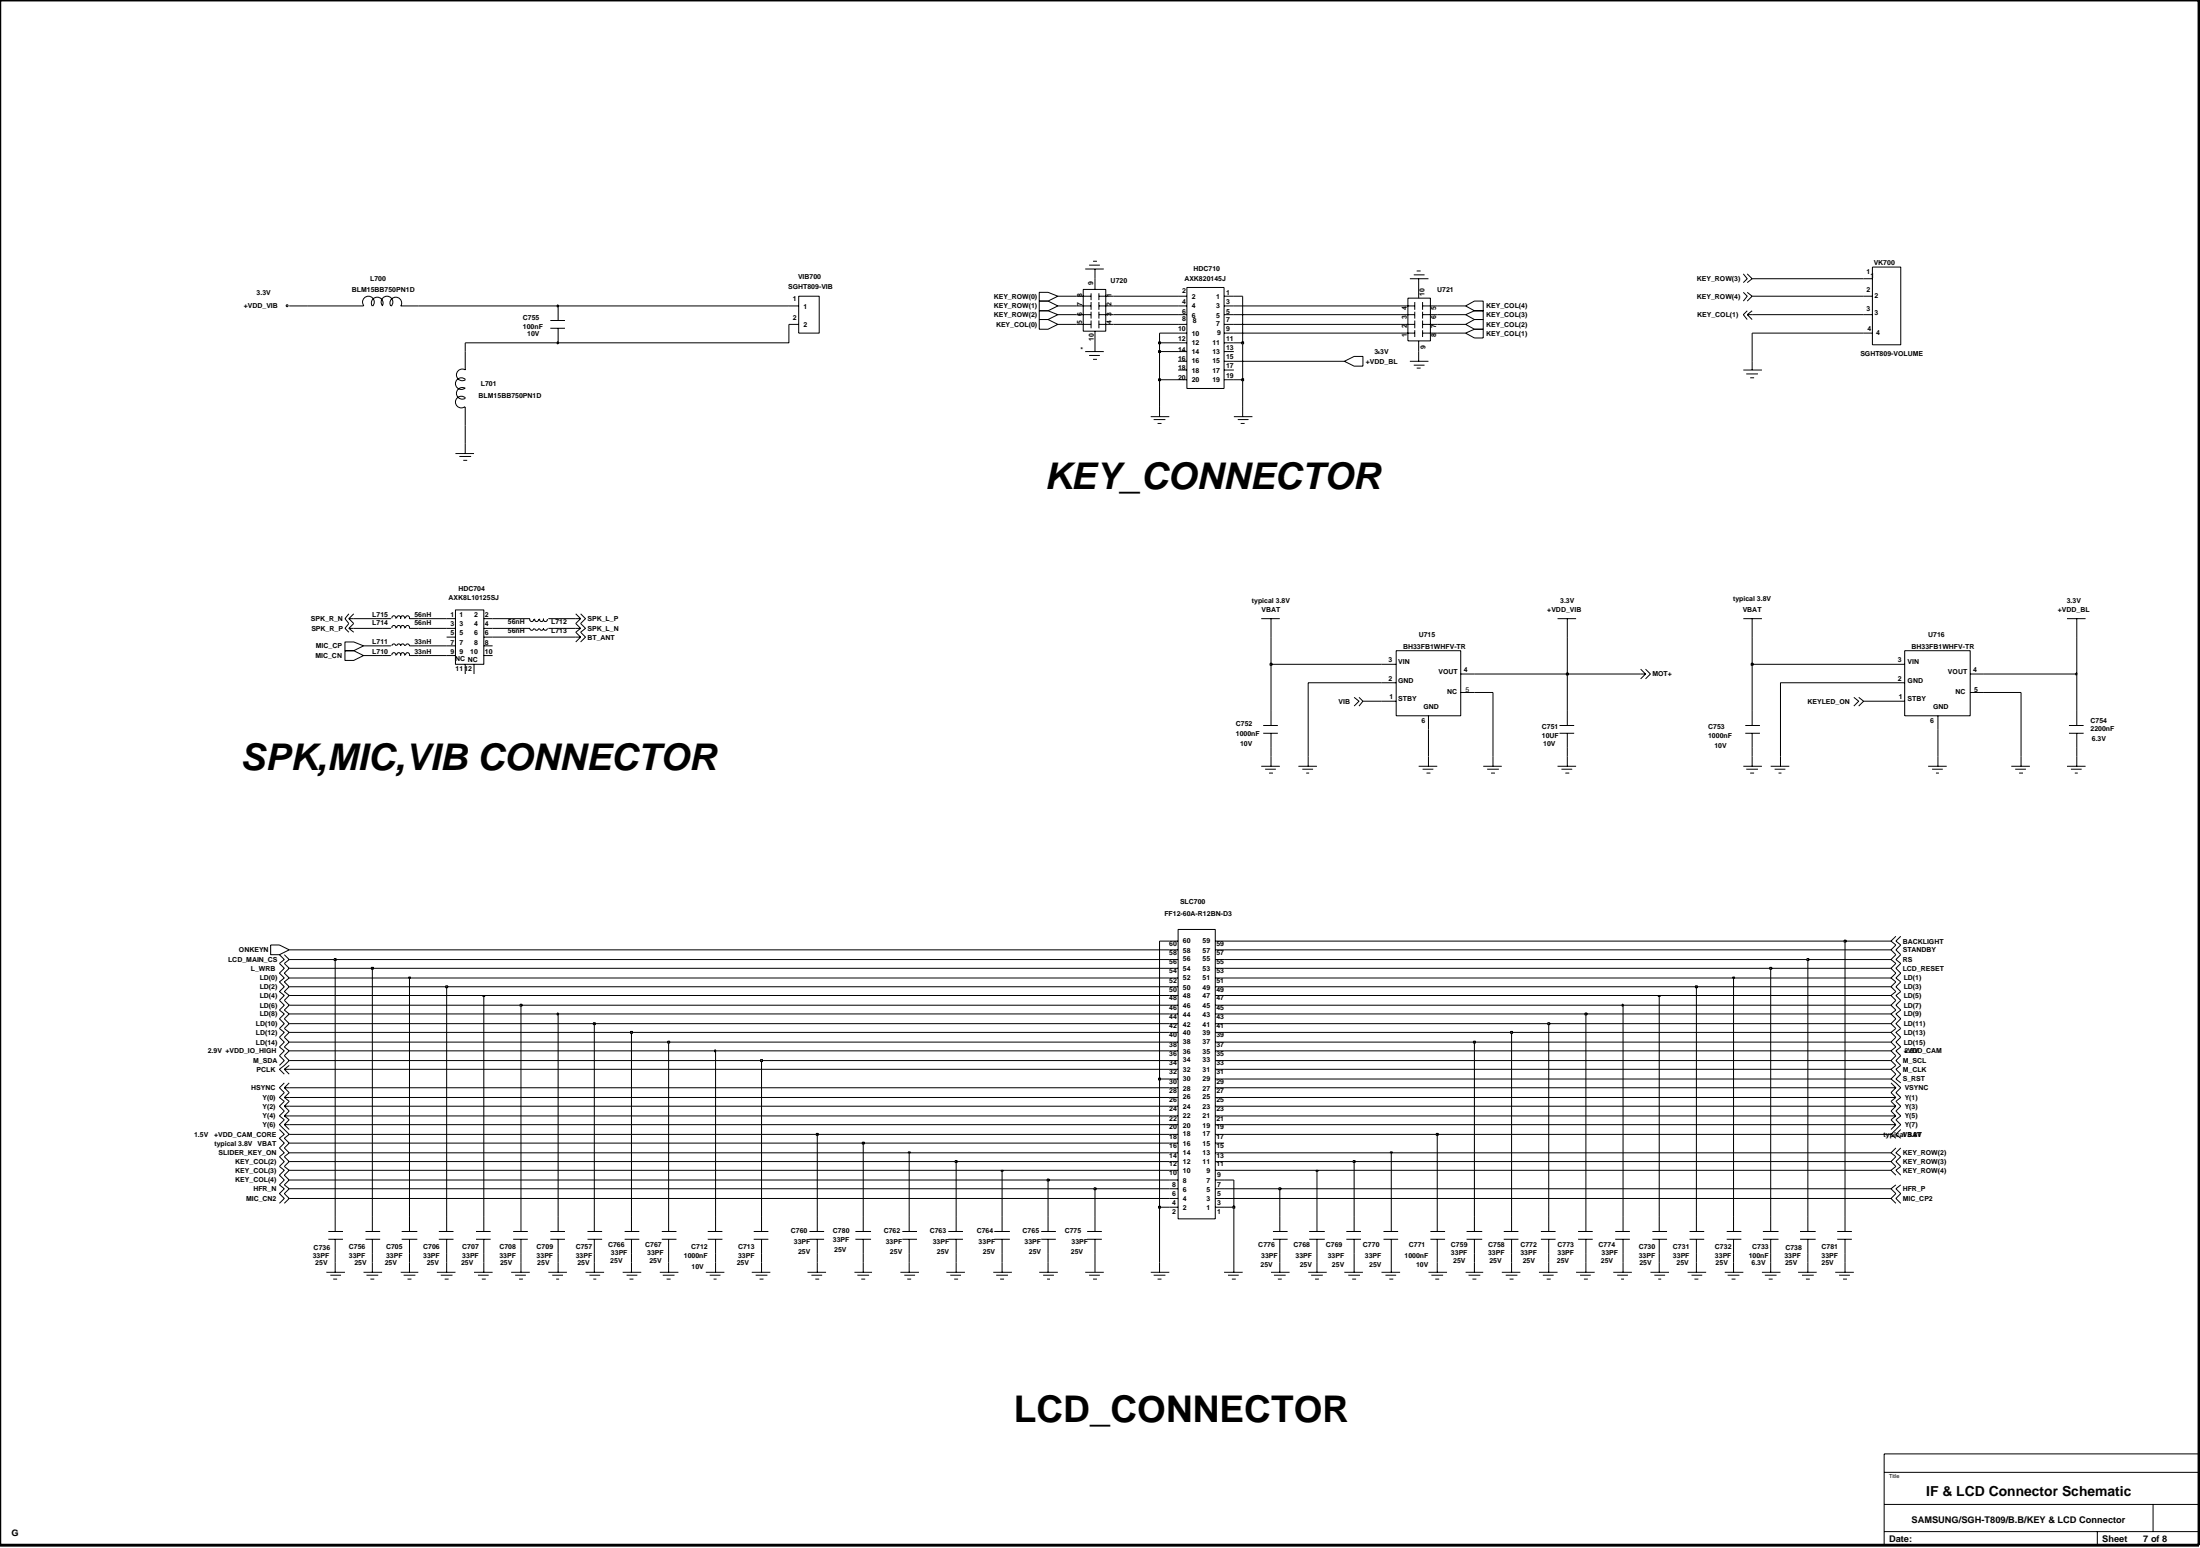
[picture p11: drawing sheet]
<svg xmlns="http://www.w3.org/2000/svg" width="192mm" height="135mm" viewBox="0 0 192 135" stroke-linecap="round" stroke-linejoin="round" font-family="sans-serif">
<g fill="none" stroke="#000" stroke-width=".09">
<path d="M25.2 26.6h1.6M30 26.6h1.6M31.7 26.6a.51 .51 0 0 1 0-.7 .51 .51 0 0 1 .7 0 .51 .51 0 0 1 0 .8M32.4 26.6a.51 .51 0 0 1 .4-.7 .51 .51 0 0 1 .5 .7M33.3 26.6a.51 .51 0 0 1 .1-.7 .51 .51 0 0 1 .7 0 .51 .51 0 0 1 0 .8M36.4 26.6h-1.5a.51 .51 0 0 0-.4-.7 .51 .51 0 0 0-.5 .7M39.7 39.5h1.6M40 39.7h1M40.5 30.6v1.6M40.5 35.4v1.6M40.5 38.6v.9M40.5 33.8a.51 .51 0 0 0-.8 .4 .51 .51 0 0 0 .8 .5"/>
<path d="M40.5 32.2a.51 .51 0 0 0-.8 .4 .51 .51 0 0 0 .8 .5M40.5 34.6a.51 .51 0 0 0-.7 0 .51 .51 0 0 0 0 .7 .51 .51 0 0 0 .7 .1M40.5 33a.51 .51 0 0 0-.7 0 .51 .51 0 0 0 0 .7 .51 .51 0 0 0 .7 .1M47.9 28.6h1.3M47.9 27.9h1.3M48.6 26.6v1.3M48.6 28.6v1.2M68.7 26.6h.8M68.7 28.2h.8M69.5 25.8h1.8v3.2h-1.8zM90.5 27.8h.7l.9 .4-.9 .5h-.7zM90.5 25.4h.7l.9 .4-.9 .4h-.7z"/>
<path d="M90.5 26.2h.7l.9 .4-.9 .5h-.7zM90.5 27.1h.7l.9 .3-.9 .4h-.7zM93.7 25.8h1.3M93.7 26.6h1.3M93.7 27.4h1.3M93.7 28.2h1.3M94.3 25.2h2v3.6h-2zM94.5 30.6h1.6M94.5 23.4h1.6M94.8 30.9h1M94.8 23.1h1M95 25.5v.6"/>
<path d="M95 26.3v.7M95 27.1v.6M95 27.9v.7M95.2 31.3h.3M95.2 22.7h.3M95.3 23.4v1.8M95.3 28.8v1.8M95.7 25.8h1.2M95.7 25.5v.6M95.7 26.3v.7M95.7 27.1v.6M95.7 27.9v.7"/>
<path d="M95.7 26.6h1.2M95.7 27.4h1.2M95.7 28.2h1.2M100.2 36.3h1.6M100.4 36.5h1.1M100.8 36.9h.3M101 35.4v.9M102.6 25.8h.7M102.6 26.6h.7M102.6 27.4h.7M102.6 28.2h.7M102.6 30.6h.7"/>
<path d="M102.6 29h.7M102.6 32.2h.7M102.6 29.8h.7M102.6 31.5h.7M102.6 33.1h.7M103.3 25h3.3v8.8h-3.3zM106.6 25.8h.8M106.6 26.6h.8M106.6 27.4h.8M106.6 28.2h.8M106.6 30.6h.8M106.6 29h.8"/>
<path d="M106.6 32.2h.8M106.6 29.8h.8M106.6 31.5h.8M106.6 33.1h.8M107.4 36.3h1.6M107.8 36.5h.9M108 36.9h.4M108.2 35.4v.9M117 31.5l.9-.5h.8v.9h-.8zM121.9 26.6h1.3M121.9 27.4h1.3M121.9 28.2h1.3"/>
<path d="M121.9 29h1.3M122.6 26h1.9v3.7h-1.9zM122.7 24.3h1.7M122.7 31.5h1.7M123.1 23.9h.9M123.1 31.8h.9M123.2 26.3v.7M123.2 27.1v.6M123.2 27.9v.7M123.2 28.7v.6M123.3 23.6h.4M123.3 32h.4"/>
<path d="M123.5 24.3v1.7M123.5 29.7v1.8M123.9 26.6h1.2M123.9 27.4h1.2M123.9 28.2h1.2M123.9 29h1.2M123.9 26.3v.7M123.9 27.1v.6M123.9 27.9v.7M123.9 28.7v.6M127.6 29l.8-.3h.7v.7h-.7zM127.6 27.4l.8-.3h.7v.7h-.7z"/>
<path d="M127.6 26.6l.8-.4h.7v.9h-.7zM127.6 28.2l.8-.4h.7v.9h-.7zM151.8 23.8l.3 .5-.3 .3M151.8 25.4l.3 .4-.3 .4M151.8 32.2h1.6M152 32.6h1.1M152.1 23.8l.4 .5-.4 .3M152.1 27.4h.4M152.1 27.1l-.3 .3 .3 .4M152.1 27.4l.4 .4M152.1 25.4l.4 .4-.4 .4M152.4 32.9h.3"/>
<path d="M152.5 31.5v.7M152.5 27.1l-.4 .3M162.2 25.8h.8M162.2 27.4h.8M162.2 29h.8M162.2 24.3h.8M163 23.3h2.5v6.7h-2.5zM30 56.6h.8l.8 .5-.8 .4h-.8zM30 55.9h.8l.8 .3-.8 .4h-.8zM30.4 53.9h.4M30.4 54.7h.4M30.4 53.4l-.4 .5 .4 .4-.4 .4 .4 .3"/>
<path d="M30.4 54.7l.4 .3M30.8 53.4l-.4 .5 .4 .4-.4 .4M33.3 57.1h.7M33.3 53.9h.7M33.3 54.7h.7M33.3 56.2h.7M34.1 56.2l.2-.1 .2 .1M34.1 57l.1-.1 .1-.1 .1 .1v.2M34.1 54.7l.1-.2 .1-.1 .1 .1v.2M34.1 53.8l.1-.1 .1-.1 .1 .1v.1M34.5 56.2l.2-.1 .2 .1 .2-.1 .1 .1M34.6 57v-.1l.1-.1 .1 .1 .1 .2"/>
<path d="M34.6 54.7v-.2l.1-.1 .1 .1 .1 .2M34.6 53.8v-.1l.1-.1 .1 .1 .1 .1M34.9 57.1v-.2l.2-.1 .1 .1v.2M34.9 54.7v-.2l.2-.1 .1 .1v.2M34.9 53.8v-.1l.2-.1 .1 .1v.1M35.3 56.2l.2-.1 .2 .1h.7M35.3 57l.1-.1 .1-.1 .1 .1v.2h.8M35.3 54.7l.1-.2 .1-.1 .1 .1v.2h.8M35.3 53.8l.1-.1 .1-.1 .1 .1v.1l.8 .1M38.9 57.1h.8M38.9 53.9h.8M38.9 54.7h.8"/>
<path d="M38.9 56.2h.8M38.9 55.5h.8M39.7 53.1h2.4v4.7h-2.4zM40.3 40.1h.4M40.5 57.8v.9M41.3 57.8v.9M42.1 57.1h.8M42.1 53.9h.8M42.1 54.7h.8M42.1 56.2h.8M42.1 55.5h.8M45.4 54.7h.7l.2 .2 .2-.2"/>
<path d="M45.4 53.9h.7M46.1 53.9l.1 .2h.1h.1l.1-.2M46.5 54.7l.2 .2 .2-.2M46.6 53.9v.2h.1h.1l.1-.2M47 54.7l.1 .2 .2-.2 .2 .2 .2-.2M47 53.9v.2h.1h.2v-.2M47.3 53.9l.1 .2h.1h.1v-.2M47.7 53.9h.9M47.7 54.7h.9M50.1 53.4l.4 .5-.4 .4 .4 .4-.4 .3 .4 .5-.4 .4M50.1 53.9h.4M50.1 54.7h.4"/>
<path d="M50.1 55.5h.4M50.5 53.4l.5 .5-.5 .4 .5 .4-.5 .3 .5 .5-.5 .4M109.8 53.9h1.6M110.7 53.9v1.6M120.3 59.4h1.3M120.3 57.8h1.3M121.6 56.6h5.6v5.7h-5.6zM127.2 58.7h1.2M135.6 53.9h1.6M136.5 53.9v1.6M142.8 58.3l.5 .4-.5 .4M142.8 58.7h.5"/>
<path d="M143.3 58.3l.4 .4-.4 .4M151.8 53.9h1.6M152.5 53.9v1.6M164.6 59.4h1.2M164.6 57.8h1.2M165.8 56.6h5.7v5.7h-5.7zM171.5 58.7h1.2M180 53.9h1.6M180.8 53.9v1.6M109.8 66.7h1.6M110 63.8h1.3M110 63.2h1.3"/>
<path d="M110.1 67h1M110.5 67.3h.3M110.7 61.9v1.3M110.7 63.8v1.3M110.7 65.9v.8M113 66.7h1.7M113.4 67h.9M113.7 67.3h.3M113.9 65.9v.8M117.9 60.7l.4 .3-.4 .5M118.3 60.7l.4 .3-.4 .5M120.3 61h1.3"/>
<path d="M123.5 66.7h1.6M123.9 67h.9M124.2 67.3h.3M124.4 62.3v1.2M124.4 65.9v.8M127.2 60.3h1.2M129.1 66.7h1.6M129.5 67h1M129.8 67.3h.4M130 65.9v.8M135.6 66.7h1.6M135.8 63.8h1.2"/>
<path d="M135.8 63.2h1.2M135.9 67h1M136.3 67.3h.3M136.5 61.9v1.3M136.5 63.8v1.3M136.5 65.9v.8M151.8 66.7h1.6M151.9 63.8h1.3M151.9 63.2h1.3M152 67h1.1M152.4 67.3h.3M152.5 61.9v1.3"/>
<path d="M152.5 63.8v1.3M152.5 65.9v.8M154.2 66.7h1.6M154.5 67h.9M154.8 67.3h.3M155 65.9v.8M161.4 60.7l.4 .3-.4 .5M161.8 60.7l.4 .3-.4 .5M164.6 61h1.2M167.9 66.7h1.6M168.2 67h.9M168.5 67.3h.3"/>
<path d="M168.7 62.3v1.2M168.7 65.9v.8M171.5 60.3h1.2M175.1 66.7h1.6M175.4 67h1M175.8 67.3h.3M176 65.9v.8M180 66.7h1.6M180.1 63.8h1.3M180.1 63.2h1.3M180.3 67h.9M180.6 67.3h.3"/>
<path d="M180.8 61.9v1.3M180.8 63.8v1.3M180.8 65.9v.8M23.6 82.3h.7l.9 .4-.9 .4h-.7zM24.3 83.1l.5 .4-.5 .4 .5 .4-.5 .4 .5 .4-.5 .4 .5 .4-.5 .4 .5 .4-.5 .4 .5 .4-.5 .4 .5 .4-.5 .4 .5 .4-.5 .4 .5 .4-.5 .4 .5 .4-.5 .4 .5 .4-.5 .4 .5 .4-.5 .5M24.3 98.3l.5 .5-.5 .3 .5 .4-.5 .4 .5 .5-.5 .3 .5 .4-.5 .4 .5 .4-.5 .4 .5 .4-.5 .4 .5 .4-.5 .4 .5 .4-.5 .5M24.8 83.1l.4 .4-.4 .4 .4 .4-.4 .4 .4 .4-.4 .4 .4 .4-.4 .4 .4 .4-.4 .4 .4 .4-.4 .4 .4 .4-.4 .4 .4 .4-.4 .4 .4 .4-.4 .4 .4 .4-.4 .4 .4 .4-.4 .4 .4 .4-.9 .8 .5 .4M24.8 94.3l-.5 .4 .5 .4-.5 .4 .5 .4-.5 .4 .5 .4-.5 .4 .5 .4-.5 .4 .9 .9-.4 .3 .4 .4-.4 .4 .4 .5-.4 .3 .4 .4-.4 .4 .4 .4-.4 .4 .4 .4-.4 .4 .4 .4-.4 .4 .4 .4-.4 .5M24.8 96.3h.4M24.8 95.5l.4 .4-.4 .4M24.8 96.3l.4 .4-.4 .4M24.8 93.1h.4"/>
<path d="M24.8 95.5h.4M24.8 97.9h.4M24.8 94.7h.4M24.8 97.1h.4M24.8 94.7l.4 .4-.4 .4M24.8 97.1l.4 .4-.4 .4M24.8 97.9l.4 .4M25.2 92.8l-.4 .3 .4 .4M25.2 94.3l-.4 .4M29.2 83.5v23.7M32.4 84.3v22.9M35.7 85.1v22.1"/>
<path d="M38.9 85.9v21.3M42.1 86.7v20.5M45.4 87.5v19.7M48.6 88.3v18.9M51.7 89.1v18.1M55 89.9v17.3M58.2 90.7v16.5M62.3 91.5v15.7M66.3 92.3v14.9M71.2 98.8v8.4M75.2 99.5v7.7M101.8 96.3h.8"/>
<path d="M101.8 93.1h.8M101.8 92.3h.8M101.8 81.9h.8M101.8 82.7h.8M101.8 83.5h.8M101.8 84.3h.8M101.8 85.1h.8M101.8 85.9h.8M101.8 89.9h.8M101.8 90.7h.8M101.8 91.5h.8M101.8 95.5h.8"/>
<path d="M101.8 87.5h.8M101.8 86.7h.8M101.8 88.3h.8M101.8 97.9h.8M101.8 93.9h.8M101.8 94.7h.8M101.8 89.1h.8M101.8 97.1h.8M101.8 98.8h.8M101.8 99.5h.8M102.6 80.9h3.2v25.2h-3.2zM105.8 96.3h.8"/>
<path d="M105.8 93.1h.8M105.8 92.3h.8M105.8 81.9h.8M105.8 82.7h.8M105.8 83.5h.8M105.8 84.3h.8M105.8 85.1h.8M105.8 85.9h.8M105.8 89.9h.8M105.8 90.7h.8M105.8 91.5h.8M105.8 95.5h.8"/>
<path d="M105.8 87.5h.8M105.8 86.7h.8M105.8 88.3h.8M105.8 97.9h.8M105.8 93.9h.8M105.8 94.7h.8M105.8 89.1h.8M105.8 97.1h.8M105.8 98.8h.8M105.8 99.5h.8M125.1 98.8v8.4M128.4 90.7v16.5"/>
<path d="M131.6 89.9v17.3M134.8 89.1v18.1M138.1 88.3v18.9M141.3 87.5v19.7M144.5 86.7v20.5M147.7 85.9v21.3M150.9 85.1v22.1M154.2 84.3v22.9M157.4 83.5v23.7M160.6 81.9v25.3M164.6 94.3l.5 .4-.5 .4 .5 .4M164.6 96.3h.5"/>
<path d="M164.6 95.5h.5M164.6 97.9h.5M164.6 94.7h.5M164.6 97.1h.5M165.1 81.5l-.5 .4 .5 .4-.5 .4 .5 .4-.5 .4 .5 .4-.5 .4 .5 .4-.5 .4 .5 .4-.5 .4 .5 .4-.5 .4 .5 .4-.5 .4 .5 .4-.5 .4 .5 .4-.5 .4 .5 .4-.5 .4 .5 .4-.5 .4 .5 .4-.5 .4 .5 .4-.5 .4 .5 .5-.5 .3 .5 .4-.5 .4 .9 .8-.4 .4 .4 .4-.4 .4 .4 .4-.4 .4 .4 .4-.4 .4 .4 .4-.9 .9 .5 .3M165.1 99.9l-.5 .5 .5 .3-.5 .4 .5 .4-.5 .4 .5 .4M165.1 96.3l-.5 .4 .5 .4M165.1 95.5l-.5 .4 .5 .4M165.1 97.9l-.5 .4M165.1 97.1l-.5 .4 .5 .4M165.5 81.5l-.4 .4 .4 .4-.4 .4 .4 .4-.4 .4 .4 .4-.4 .4 .4 .4-.4 .4 .4 .4-.4 .4 .4 .4-.4 .4 .4 .4-.4 .4 .4 .4-.4 .4 .4 .4-.4 .4 .4 .4-.4 .4 .4 .4-.4 .4 .4 .4-.4 .4 .4 .4-.4 .4 .4 .5-.4 .3 .4 .4-.4 .4 .4 .4M165.5 99.9l-.4 .5 .4 .3-.4 .4 .4 .4-.4 .4 .4 .4"/>
<path d="M165.5 98.3l-.4 .5 .4 .3M28.4 110.8h1.6M28.6 107.9h1.3M28.6 107.2h1.3M28.8 111h.9M29 111.4h.4M29.2 107.9v2.9M31.6 110.8h1.7M31.8 107.9h1.3M31.8 107.2h1.3M31.9 111h1M32.2 111.4h.4"/>
<path d="M32.4 107.9v2.9M34.9 110.8h1.5M35 107.9h1.3M35 107.2h1.3M35.1 111h1.1M35.5 111.4h.3M35.7 107.9v2.9M38 110.8h1.7M38.2 107.9h1.3M38.2 107.2h1.3M38.4 111h1M38.7 111.4h.4"/>
<path d="M38.9 107.9v2.9M41.3 110.8h1.6M41.4 107.9h1.3M41.4 107.2h1.3M41.6 111h.9M42 111.4h.3M42.1 107.9v2.9M44.5 110.8h1.6M44.7 107.9h1.3M44.7 107.2h1.3M44.8 111h1M45.2 111.4h.3"/>
<path d="M45.4 107.9v2.9M47.7 110.8h1.7M47.9 107.9h1.3M47.9 107.2h1.3M48.1 111h.9M48.4 111.4h.3M48.6 107.9v2.9M51 110.8h1.6M51.1 107.9h1.3M51.1 107.2h1.3M51.3 111h1M51.7 111.4h.2"/>
<path d="M51.7 107.9v2.9M54.2 110.8h1.6M54.4 107.9h1.3M54.4 107.2h1.3M54.6 111h.9M54.8 111.4h.3M55 107.9v2.9M57.4 110.8h1.7M57.6 107.9h1.3M57.6 107.2h1.3M57.7 111h1M58 111.4h.4"/>
<path d="M58.2 107.9v2.9M61.4 110.8h1.7M61.6 107.9h1.3M61.6 107.2h1.3M61.8 111h.9M62.1 111.4h.3M62.3 107.9v2.9M65.4 110.8h1.7M65.6 107.9h1.3M65.6 107.2h1.3M65.8 111h1M66.1 111.4h.4"/>
<path d="M66.3 107.9v2.9M70.3 110.8h1.6M70.5 107.9h1.2M70.5 107.2h1.2M70.6 111h1M71 111.4h.3M71.2 107.9v2.9M74.4 110.8h1.5M74.5 107.9h1.3M74.5 107.2h1.3M74.6 111h1.1M75 111.4h.3"/>
<path d="M75.2 107.9v2.9M78.4 110.8h1.6M78.6 107.9h1.2M78.6 107.2h1.2M78.7 111h1M79 111.4h.3M79.2 100.4v6.8M79.2 107.9v2.9M82.4 110.8h1.6M82.6 107.9h1.2M82.6 107.2h1.2M82.7 111h1"/>
<path d="M83.1 111.4h.3M83.2 101.1v6.1M83.2 107.9v2.9M86.5 110.8h1.6M86.6 107.9h1.3M86.6 107.2h1.3M86.7 111h1.1M87.1 111.4h.3M87.2 101.9v5.3M87.2 107.9v2.9M90.5 110.8h1.6M90.6 107.9h1.3"/>
<path d="M90.6 107.2h1.3M90.8 111h1M91.2 111.4h.2M91.2 102.7v4.5M91.2 107.9v2.9M94.5 110.8h1.6M94.7 107.9h1.2M94.7 107.2h1.2M94.8 111h1M95.2 111.4h.3M95.3 103.5v3.7M95.3 107.9v2.9"/>
<path d="M100.2 110.8h1.6M100.4 111h1.1M100.8 111.4h.3M101 105.1v5.7M101.8 103.5h.8M101.8 104.3h.8M101.8 102.7h.8M101.8 100.4h.8M101.8 101.1h.8M101.8 105.1h.8M101.8 101.9h.8M105.8 103.5h.8"/>
<path d="M105.8 104.3h.8M105.8 102.7h.8M105.8 100.4h.8M105.8 101.1h.8M105.8 105.1h.8M105.8 101.9h.8M106.6 110.8h1.6M106.9 111h.9M107.3 111.4h.3M107.4 105.1v5.7M110.7 110.8h1.6M110.8 107.9h1.3"/>
<path d="M110.8 107.2h1.3M110.9 111h1M111.3 111.4h.3M111.4 103.5v3.7M111.4 107.9v2.9M113.9 110.8h1.6M114 107.9h1.3M114 107.2h1.3M114.1 111h1.1M114.5 111.4h.3M114.7 101.9v5.3M114.7 107.9v2.9"/>
<path d="M117 110.8h1.7M117.2 107.9h1.3M117.2 107.2h1.3M117.4 111h1M117.7 111.4h.4M117.9 101.1v6.1M117.9 107.9v2.9M120.3 110.8h1.6M120.4 107.9h1.3M120.4 107.2h1.3M120.6 111h1M121 111.4h.3"/>
<path d="M121.1 100.4v6.8M121.1 107.9v2.9M124.4 110.8h1.6M124.5 107.9h1.3M124.5 107.2h1.3M124.6 111h1M125 111.4h.3M125.1 107.9v2.9M127.6 110.8h1.5M127.7 107.9h1.3M127.7 107.2h1.3M127.9 111h1"/>
<path d="M128.2 111.4h.3M128.4 107.9v2.9M130.7 110.8h1.7M130.9 107.9h1.3M130.9 107.2h1.3M131.1 111h1M131.4 111.4h.4M131.6 107.9v2.9M134 110.8h1.6M134.2 107.9h1.2M134.2 107.2h1.2M134.3 111h1"/>
<path d="M134.7 111.4h.3M134.8 107.9v2.9M137.2 110.8h1.6M137.4 107.9h1.3M137.4 107.2h1.3M137.6 111h.9M137.9 111.4h.3M138.1 107.9v2.9M140.5 110.8h1.6M140.6 107.9h1.3M140.6 107.2h1.3M140.8 111h.9"/>
<path d="M141.1 111.4h.3M141.3 107.9v2.9M143.7 110.8h1.6M143.9 107.9h1.2M143.9 107.2h1.2M144 111h1M144.4 111.4h.2M144.5 107.9v2.9M146.9 110.8h1.6M147.1 107.9h1.3M147.1 107.2h1.3M147.3 111h.9"/>
<path d="M147.5 111.4h.4M147.7 107.9v2.9M150.2 110.8h1.6M150.3 107.9h1.3M150.3 107.2h1.3M150.4 111h1M150.8 111.4h.3M150.9 107.9v2.9M153.4 110.8h1.6M153.5 107.9h1.3M153.5 107.2h1.3M153.6 111h1.1"/>
<path d="M154 111.4h.3M154.2 107.9v2.9M156.5 110.8h1.7M156.7 107.9h1.4M156.7 107.2h1.4M156.9 111h1M157.2 111.4h.4M157.4 107.9v2.9M159.8 110.8h1.6M159.9 107.9h1.3M159.9 107.2h1.3M160.1 111h1"/>
<path d="M160.5 111.4h.3M160.6 107.9v2.9M165.1 103.1l-.5 .4 .5 .4-.5 .4 .5 .5M165.5 103.1l-.4 .4 .4 .4-.4 .4 .4 .5"/>
<circle cx="25" cy="26.6" r=".08"/>
</g>
<path d="M100.9 105h.1v.2h-.1z" fill="#c2c2c2"/>
<path d="M101 93.9v11.2h.8M100.9 105h.1v.2h-.1zM106.6 105.1h.8" fill="none" stroke="#000" stroke-width=".09"/>
<path d="M107.3 105h.2v.2h-.2z" fill="#c2c2c2"/>
<path d="M25.2 104.3h76.6M25.2 103.5h70.1M106.6 104.3h58M107.3 105h.2v.2h-.2zM107.4 102.7v2.4" fill="none" stroke="#000" stroke-width=".09"/>
<path d="M95.2 103.4h.2v.2h-.2z" fill="#c2c2c2"/>
<path d="M95.2 103.4h.2v.2h-.2zM95.3 103.5h6.5M106.6 103.5h4.8" fill="none" stroke="#000" stroke-width=".09"/>
<path d="M111.3 103.4h.2v.2h-.2z" fill="#c2c2c2"/>
<path d="M25.2 102.7h66M111.3 103.4h.2v.2h-.2zM111.4 103.5h53.2" fill="none" stroke="#000" stroke-width=".09"/>
<path d="M91.2 102.6h.1v.2h-.1z" fill="#c2c2c2"/>
<path d="M25.2 101.9h62M91.2 102.6h.1v.2h-.1zM91.2 102.7h10.6M106.6 102.7h.8" fill="none" stroke="#000" stroke-width=".09"/>
<path d="M87.2 101.9h.1v.1h-.1z" fill="#c2c2c2"/>
<path d="M87.2 101.9h.1v.1h-.1zM87.2 101.9h14.6M106.6 101.9h8.1" fill="none" stroke="#000" stroke-width=".09"/>
<path d="M114.6 101.9h.1v.1h-.1z" fill="#c2c2c2"/>
<path d="M25.2 101.1h58M114.6 101.9h.1v.1h-.1zM114.7 101.9h49.9" fill="none" stroke="#000" stroke-width=".09"/>
<path d="M83.2 101h.1v.2h-.1z" fill="#c2c2c2"/>
<path d="M83.2 101h.1v.2h-.1zM83.2 101.1h18.6M106.6 101.1h11.3" fill="none" stroke="#000" stroke-width=".09"/>
<path d="M117.8 101h.2v.2h-.2z" fill="#c2c2c2"/>
<path d="M25.2 100.4h54M117.8 101h.2v.2h-.2zM117.9 101.1h46.7" fill="none" stroke="#000" stroke-width=".09"/>
<path d="M79.1 100.3h.1v.1h-.1z" fill="#c2c2c2"/>
<path d="M79.1 100.3h.1v.1h-.1zM79.2 100.4h22.6M106.6 100.4h14.5" fill="none" stroke="#000" stroke-width=".09"/>
<path d="M121 100.3h.2v.1h-.2z" fill="#c2c2c2"/>
<path d="M25.2 99.5h50M121 100.3h.2v.1h-.2zM121.1 100.4h43.5" fill="none" stroke="#000" stroke-width=".09"/>
<path d="M75.1 99.4h.1v.2h-.1z" fill="#c2c2c2"/>
<path d="M25.2 98.8h46M75.1 99.4h.1v.2h-.1zM75.2 99.5h26.6" fill="none" stroke="#000" stroke-width=".09"/>
<path d="M71.1 98.7h.1v.1h-.1z" fill="#c2c2c2"/>
<path d="M71.1 98.7h.1v.1h-.1zM71.2 98.8h30.6M106.6 98.8h18.5" fill="none" stroke="#000" stroke-width=".09"/>
<path d="M125 98.7h.2v.1h-.2z" fill="#c2c2c2"/>
<path d="M25.2 97.9h76.6M25.2 97.1h76.6M25.2 96.3h76.6M25.2 95.5h76.6M25.2 94.7h76.6M106.6 97.9h58M106.6 97.1h58M106.6 96.3h58M106.6 95.5h58M106.6 94.7h58M125 98.7h.2v.1h-.2zM125.1 98.8h39.5" fill="none" stroke="#000" stroke-width=".09"/>
<path d="M100.9 93.8h.1v.2h-.1z" fill="#c2c2c2"/>
<path d="M25.2 93.1h76.6M25.2 92.3h41.1M100.9 93.8h.1v.2h-.1zM101 81.9v12h.8M106.6 93.9h58M106.6 93.1h58" fill="none" stroke="#000" stroke-width=".09"/>
<path d="M66.2 92.2h.2v.2h-.2z" fill="#c2c2c2"/>
<path d="M25.2 91.5h37.1M66.2 92.2h.2v.2h-.2zM66.3 92.3h35.5M106.6 92.3h58" fill="none" stroke="#000" stroke-width=".09"/>
<path d="M62.2 91.4h.1v.2h-.1z" fill="#c2c2c2"/>
<path d="M25.2 90.7h33M62.2 91.4h.1v.2h-.1zM62.3 91.5h39.5M106.6 91.5h58" fill="none" stroke="#000" stroke-width=".09"/>
<path d="M58.1 90.6h.2v.2h-.2z" fill="#c2c2c2"/>
<path d="M58.1 90.6h.2v.2h-.2zM58.2 90.7h43.6M106.6 90.7h21.8" fill="none" stroke="#000" stroke-width=".09"/>
<path d="M128.3 90.6h.1v.2h-.1z" fill="#c2c2c2"/>
<path d="M25.2 89.9h29.8M128.3 90.6h.1v.2h-.1zM128.4 90.7h36.2" fill="none" stroke="#000" stroke-width=".09"/>
<path d="M54.9 89.8h.2v.2h-.2z" fill="#c2c2c2"/>
<path d="M54.9 89.8h.2v.2h-.2zM55 89.9h46.8M106.6 89.9h25" fill="none" stroke="#000" stroke-width=".09"/>
<path d="M131.5 89.8h.2v.2h-.2z" fill="#c2c2c2"/>
<path d="M25.2 89.1h26.5M131.5 89.8h.2v.2h-.2zM131.6 89.9h33" fill="none" stroke="#000" stroke-width=".09"/>
<path d="M51.7 89h.1v.2h-.1z" fill="#c2c2c2"/>
<path d="M51.7 89h.1v.2h-.1zM51.7 89.1h50.1M106.6 89.1h28.2" fill="none" stroke="#000" stroke-width=".09"/>
<path d="M134.7 89h.2v.2h-.2z" fill="#c2c2c2"/>
<path d="M25.2 88.3h23.4M134.7 89h.2v.2h-.2zM134.8 89.1h29.8" fill="none" stroke="#000" stroke-width=".09"/>
<path d="M48.5 88.2h.1v.2h-.1z" fill="#c2c2c2"/>
<path d="M48.5 88.2h.1v.2h-.1zM48.6 88.3h53.2M106.6 88.3h31.5" fill="none" stroke="#000" stroke-width=".09"/>
<path d="M138 88.2h.2v.2h-.2z" fill="#c2c2c2"/>
<path d="M25.2 87.5h20.2M138 88.2h.2v.2h-.2zM138.1 88.3h26.5" fill="none" stroke="#000" stroke-width=".09"/>
<path d="M45.3 87.4h.1v.2h-.1z" fill="#c2c2c2"/>
<path d="M45.3 87.4h.1v.2h-.1zM45.4 87.5h56.4M106.6 87.5h34.7" fill="none" stroke="#000" stroke-width=".09"/>
<path d="M141.2 87.4h.1v.2h-.1z" fill="#c2c2c2"/>
<path d="M25.2 86.7h16.9M141.2 87.4h.1v.2h-.1zM141.3 87.5h23.3" fill="none" stroke="#000" stroke-width=".09"/>
<path d="M42 86.7h.2h-.2z" fill="#c2c2c2"/>
<path d="M42 86.7h.2h-.2zM42.1 86.7h59.7M106.6 86.7h37.9" fill="none" stroke="#000" stroke-width=".09"/>
<path d="M144.4 86.7h.1h-.1z" fill="#c2c2c2"/>
<path d="M25.2 85.9h13.7M144.4 86.7h.1h-.1zM144.5 86.7h20.1" fill="none" stroke="#000" stroke-width=".09"/>
<path d="M38.8 85.8h.2v.2h-.2z" fill="#c2c2c2"/>
<path d="M38.8 85.8h.2v.2h-.2zM38.9 85.9h62.9M106.6 85.9h41.1" fill="none" stroke="#000" stroke-width=".09"/>
<path d="M147.6 85.8h.2v.2h-.2z" fill="#c2c2c2"/>
<path d="M25.2 85.1h10.5M147.6 85.8h.2v.2h-.2zM147.7 85.9h16.9" fill="none" stroke="#000" stroke-width=".09"/>
<path d="M35.6 85.1h.1h-.1z" fill="#c2c2c2"/>
<path d="M35.6 85.1h.1h-.1zM35.7 85.1h66.1M106.6 85.1h44.3" fill="none" stroke="#000" stroke-width=".09"/>
<path d="M150.8 85.1h.2h-.2z" fill="#c2c2c2"/>
<path d="M25.2 84.3h7.2M150.8 85.1h.2h-.2zM150.9 85.1h13.7" fill="none" stroke="#000" stroke-width=".09"/>
<path d="M32.3 84.2h.2v.2h-.2z" fill="#c2c2c2"/>
<path d="M32.3 84.2h.2v.2h-.2zM32.4 84.3h69.4M106.6 84.3h47.6" fill="none" stroke="#000" stroke-width=".09"/>
<path d="M154.1 84.2h.1v.2h-.1z" fill="#c2c2c2"/>
<path d="M25.2 83.5h4M154.1 84.2h.1v.2h-.1zM154.2 84.3h10.4" fill="none" stroke="#000" stroke-width=".09"/>
<path d="M29.1 83.4h.2v.2h-.2z" fill="#c2c2c2"/>
<path d="M29.1 83.4h.2v.2h-.2zM29.2 83.5h72.6M106.6 83.5h50.8" fill="none" stroke="#000" stroke-width=".09"/>
<path d="M157.3 83.4h.2v.2h-.2z" fill="#c2c2c2"/>
<path d="M25.2 82.7h76.6M101 81.9h.8M106.6 82.7h58M106.6 81.9h54M157.3 83.4h.2v.2h-.2zM157.4 83.5h7.2" fill="none" stroke="#000" stroke-width=".09"/>
<path d="M160.5 81.8h.2v.2h-.2z" fill="#c2c2c2"/>
<g fill="none" stroke="#000" stroke-width=".09">
<path d="M110.7 57.8v4.1M120.3 59.4h-6.4v6.5M128.4 58.7h8.1v3.2M152.5 57.8v4.1M164.6 59.4h-9.6v6.5M180.8 58.7v3.2M110.7 65.1v.8M118.7 61h1.6M124.4 63.5v2.4M128.4 60.3h1.6v5.6M136.5 65.1v.8M152.5 65.1v.8"/>
<path d="M162.2 61h2.4M168.7 63.5v2.4M172.7 60.3h3.3v5.6M180.8 65.1v.8M160.5 81.8h.2v.2h-.2zM160.6 81.9h4"/>
</g>
<path d="M136.4 58.6h.1v.2h-.1z" fill="#c2c2c2"/>
<path d="M136.4 58.6h.1v.2h-.1zM136.5 55.5v3.2h6.3M172.7 58.7h8.1" fill="none" stroke="#000" stroke-width=".09"/>
<path d="M180.7 58.6h.1v.2h-.1z" fill="#c2c2c2"/>
<path d="M180.7 58.6h.1v.2h-.1zM180.8 55.5v3.2" fill="none" stroke="#000" stroke-width=".09"/>
<path d="M110.6 57.7h.1v.2h-.1z" fill="#c2c2c2"/>
<path d="M110.6 57.7h.1v.2h-.1zM110.7 55.5v2.3h9.6" fill="none" stroke="#000" stroke-width=".09"/>
<path d="M152.5 57.7h.1v.2h-.1z" fill="#c2c2c2"/>
<g fill="none" stroke="#000" stroke-width=".09">
<path d="M40.5 37v1.6M101 33.1v2.3M108.2 33.1v2.3M30.8 54.7h2.5M30.8 53.9h2.5M31.6 57.1h1.7M31.6 56.2h1.7M36.4 57.1h2.5M36.4 56.2h2.5M36.4 54.7h2.5M36.4 53.9h2.5M42.9 55.5h7.2"/>
<path d="M42.9 54.7h2.5M42.9 53.9h2.5M48.6 54.7h1.5M48.6 53.9h1.5M152.5 57.7h.1v.2h-.1zM152.5 55.5v2.3h12.1"/>
</g>
<path d="M100.9 33h.1v.1h-.1z" fill="#c2c2c2"/>
<path d="M100.9 33h.1v.1h-.1zM101 30.6v2.5h1.6M107.4 33.1h.8" fill="none" stroke="#000" stroke-width=".09"/>
<path d="M108.1 33h.2v.1h-.2z" fill="#c2c2c2"/>
<path d="M40.5 29.8v.8M107.4 31.5h9.6M108.1 33h.2v.1h-.2zM108.2 29.8v3.3M152.5 29v2.5" fill="none" stroke="#000" stroke-width=".09"/>
<path d="M100.9 30.5h.1v.2h-.1z" fill="#c2c2c2"/>
<path d="M40.5 29.8h8.1M100.9 30.5h.1v.2h-.1zM101 29.8v.8h1.6" fill="none" stroke="#000" stroke-width=".09"/>
<path d="M48.5 29.8h.1v.1h-.1z" fill="#c2c2c2"/>
<path d="M48.5 29.8h.1v.1h-.1zM68.7 28.2v1.6h-20.1" fill="none" stroke="#000" stroke-width=".09"/>
<path d="M100.9 29.8h.1v.1h-.1z" fill="#c2c2c2"/>
<path d="M100.9 29.8h.1v.1h-.1zM101 29v.8h1.6M107.4 29.8h.8" fill="none" stroke="#000" stroke-width=".09"/>
<path d="M108.1 29.8h.2v.1h-.2z" fill="#c2c2c2"/>
<g fill="none" stroke="#000" stroke-width=".09">
<path d="M26.8 26.6h3.2M36.4 26.6h12.2M92.1 28.2h1.6M92.1 27.4h1.6M96.9 28.2h5.7M96.9 27.4h5.7M101 29h1.6M107.4 29h14.5M107.4 28.2h14.5M107.4 27.4h14.5M108.1 29.8h.2v.1h-.2zM108.2 25.8v4"/>
<path d="M125.1 29h2.5M125.1 28.2h2.5M125.1 27.4h2.5M152.5 29h9.7M152.5 27.4h9.7"/>
</g>
<path d="M48.5 26.5h.1v.2h-.1z" fill="#c2c2c2"/>
<g fill="none" stroke="#000" stroke-width=".09">
<path d="M48.5 26.5h.1v.2h-.1zM48.6 26.6h20.1M92.1 26.6h1.6M92.1 25.8h1.6M96.9 26.6h5.7M96.9 25.8h5.7M107.4 26.6h14.5M107.4 25.8h.8M125.1 26.6h2.5M152.5 25.8h9.7M152.5 24.3h9.7M164 133.3h27.5"/>
<path d="M164 131h27.5M164 128.2h27.5M182.6 133.3v1.2M187.4 131v2.3M191.5 126.6h-27.5v7.9"/>
</g>
<path d="M0 0h191.5v134.5h-191.5z" fill="none" stroke="#000" stroke-width=".25"/>
<g font-size="3.2">
<text x="90.9" y="42.6">KEY_CONNECTOR</text>
<text x="20.9" y="67">SPK,MIC,VIB CONNECTOR</text>
<text x="88.3" y="123.8">LCD_CONNECTOR</text>
</g>
<text font-size="1.2" x="167.7" y="130.2">IF &amp; LCD Connector Schematic</text>
<g font-size=".8">
<text x="1" y="133.8">G</text>
<text x="164.5" y="134.2">Date:</text>
<text x="166.4" y="132.6">SAMSUNG/SGH-T809/B.B/KEY &amp; LCD Connector</text>
<text x="183" y="134.2">Sheet</text>
<text x="186.6" y="134.2">7 of 8</text>
</g>
<g font-size=".6">
<text x="103.9" y="23.6">HDC710</text>
<text x="162.5" y="23.8">1</text>
<text x="163.1" y="23.1">VK700</text>
<text x="21.2" y="26.8">+VDD_VIB</text>
<text x="22.3" y="25.7">3.3V</text>
<text x="30.6" y="25.4">BLM15BB750PN1D</text>
<text x="32.2" y="24.5">L700</text>
<text x="45.5" y="27.8">C755</text>
<text x="45.5" y="28.7">100nF</text>
<text x="45.9" y="29.3">10V</text>
<text x="68.6" y="25.2">SGHT809-VIB</text>
<text x="69" y="26.2">1</text>
<text x="69" y="27.8">2</text>
<text x="69.5" y="24.3">VIB700</text>
<text x="70" y="26.9">1</text>
<text x="70" y="28.5">2</text>
<text x="86.5" y="27.6">KEY_ROW(2)</text>
<text x="86.5" y="26">KEY_ROW(0)</text>
<text x="86.5" y="26.8">KEY_ROW(1)</text>
<text x="86.7" y="28.5">KEY_COL(0)</text>
<text x="94.2" y="28.2" transform="rotate(-90 94.2 28.2)">5</text>
<text x="94.2" y="27.5" transform="rotate(-90 94.2 27.5)">6</text>
<text x="94.2" y="26.6" transform="rotate(-90 94.2 26.6)">7</text>
<text x="94.2" y="25.9" transform="rotate(-90 94.2 25.9)">8</text>
<text x="95.2" y="24.9" transform="rotate(-90 95.2 24.9)">9</text>
<text x="95.2" y="29.7" transform="rotate(-90 95.2 29.7)">10</text>
<text x="96.7" y="24.6">U720</text>
<text x="96.8" y="28.2" transform="rotate(-90 96.8 28.2)">4</text>
<text x="96.8" y="27.5" transform="rotate(-90 96.8 27.5)">3</text>
<text x="96.8" y="26.6" transform="rotate(-90 96.8 26.6)">2</text>
<text x="96.8" y="25.9" transform="rotate(-90 96.8 25.9)">1</text>
<text x="102.6" y="28.8">10</text>
<text x="102.6" y="29.7">12</text>
<text x="102.9" y="27.3">6</text>
<text x="102.9" y="26.5">4</text>
<text x="102.9" y="28">8</text>
<text x="102.9" y="25.5">2</text>
<text x="103.1" y="24.4">AXK820145J</text>
<text x="103.8" y="27.6">6</text>
<text x="103.8" y="26">2</text>
<text x="103.8" y="26.8">4</text>
<text x="103.8" y="29.3">10</text>
<text x="103.8" y="28.2">8</text>
<text x="105.9" y="27.6">5</text>
<text x="105.9" y="28.4">7</text>
<text x="105.9" y="26.8">3</text>
<text x="105.9" y="26">1</text>
<text x="106" y="29.2">9</text>
<text x="106.7" y="27.3">5</text>
<text x="106.7" y="28.1">7</text>
<text x="106.7" y="28.8">9</text>
<text x="106.7" y="26.5">3</text>
<text x="106.7" y="25.7">1</text>
<text x="106.7" y="29.7">11</text>
<text x="122.5" y="29.3" transform="rotate(-90 122.5 29.3)">1</text>
<text x="122.5" y="28.6" transform="rotate(-90 122.5 28.6)">2</text>
<text x="122.5" y="27.7" transform="rotate(-90 122.5 27.7)">3</text>
<text x="122.5" y="27" transform="rotate(-90 122.5 27)">4</text>
<text x="124" y="25.8" transform="rotate(-90 124 25.8)">10</text>
<text x="125" y="29.3" transform="rotate(-90 125 29.3)">8</text>
<text x="125" y="28.6" transform="rotate(-90 125 28.6)">7</text>
<text x="125" y="27.7" transform="rotate(-90 125 27.7)">6</text>
<text x="125" y="27" transform="rotate(-90 125 27)">5</text>
<text x="125.1" y="25.4">U721</text>
<text x="129.4" y="26.8">KEY_COL(4)</text>
<text x="129.4" y="27.6">KEY_COL(3)</text>
<text x="129.4" y="28.5">KEY_COL(2)</text>
<text x="129.4" y="29.2">KEY_COL(1)</text>
<text x="147.7" y="24.5">KEY_ROW(3)</text>
<text x="147.7" y="26">KEY_ROW(4)</text>
<text x="147.8" y="27.6">KEY_COL(1)</text>
<text x="162.5" y="25.4">2</text>
<text x="162.5" y="27.1">3</text>
<text x="162.6" y="28.8">4</text>
<text x="162.8" y="24.2">1</text>
<text x="163.2" y="26">2</text>
<text x="163.2" y="27.4">3</text>
<text x="163.4" y="29.2">4</text>
<text x="41.7" y="34.6">BLM15BB750PN1D</text>
<text x="41.9" y="33.6">L701</text>
<text x="94.1" y="30.6">*</text>
<text x="102.6" y="31.5">16</text>
<text x="102.6" y="32.2">18</text>
<text x="102.6" y="33.1">20</text>
<text x="102.6" y="30.6">14</text>
<text x="103.8" y="31.6">16</text>
<text x="103.8" y="32.5">18</text>
<text x="103.8" y="33.2">20</text>
<text x="103.8" y="30">12</text>
<text x="103.8" y="30.9">14</text>
<text x="105.6" y="32.5">17</text>
<text x="105.6" y="33.2">19</text>
<text x="105.6" y="30">11</text>
<text x="105.6" y="30.9">13</text>
<text x="105.6" y="31.6">15</text>
<text x="106.7" y="31.3">15</text>
<text x="106.7" y="32">17</text>
<text x="106.7" y="32.9">19</text>
<text x="106.7" y="30.4">13</text>
<text x="118.9" y="31.7">+VDD_BL</text>
<text x="119.7" y="30.8">3.3V</text>
<text x="119.9" y="31">*</text>
<text x="124.1" y="30.4" transform="rotate(-90 124.1 30.4)">9</text>
<text x="162" y="31">SGHT809-VOLUME</text>
<text x="32.4" y="53.7">L715</text>
<text x="36.1" y="53.7">56nH</text>
<text x="39.1" y="52.3">AXK8L10125SJ</text>
<text x="39.2" y="53.7">1</text>
<text x="39.9" y="51.5">HDC704</text>
<text x="40" y="53.7">1</text>
<text x="41.3" y="53.7">2</text>
<text x="42.2" y="53.7">2</text>
<text x="109" y="52.5">typical 3.8V</text>
<text x="109.8" y="53.3">VBAT</text>
<text x="134.7" y="53.3">+VDD_VIB</text>
<text x="135.8" y="52.5">3.3V</text>
<text x="150.9" y="52.3">typical 3.8V</text>
<text x="151.7" y="53.3">VBAT</text>
<text x="179.2" y="53.3">+VDD_BL</text>
<text x="179.9" y="52.5">3.3V</text>
<text x="27.1" y="54.1">SPK_R_N</text>
<text x="27.1" y="54.9">SPK_R_P</text>
<text x="27.5" y="57.3">MIC_CN</text>
<text x="27.5" y="56.4">MIC_CP</text>
<text x="32.4" y="54.4">L714</text>
<text x="32.4" y="56.9">L710</text>
<text x="32.4" y="56.1">L711</text>
<text x="36.1" y="54.4">56nH</text>
<text x="36.1" y="56.1">33nH</text>
<text x="36.1" y="56.9">33nH</text>
<text x="39.2" y="54.5">3</text>
<text x="39.2" y="55.3">5</text>
<text x="39.2" y="56.1">7</text>
<text x="39.2" y="56.9">9</text>
<text x="39.6" y="57.6">NC NC</text>
<text x="39.7" y="58.4">1112</text>
<text x="40" y="56.9">9</text>
<text x="40" y="54.5">3</text>
<text x="40" y="55.3">5</text>
<text x="40" y="56.1">7</text>
<text x="40.9" y="56.9">10</text>
<text x="41.3" y="54.5">4</text>
<text x="41.3" y="55.3">6</text>
<text x="41.3" y="56.1">8</text>
<text x="42.2" y="54.5">4</text>
<text x="42.2" y="55.3">6</text>
<text x="42.2" y="56.1">8</text>
<text x="42.2" y="56.9">10</text>
<text x="44.2" y="54.3">56nH</text>
<text x="44.2" y="55.1">56nH</text>
<text x="48" y="55.1">L713</text>
<text x="48" y="54.3">L712</text>
<text x="51.1" y="55.7">BT_ANT</text>
<text x="51.1" y="54.9">SPK_L_N</text>
<text x="51.1" y="54.1">SPK_L_P</text>
<text x="120.9" y="57.7">3</text>
<text x="120.9" y="59.3">2</text>
<text x="121.7" y="59.4">GND</text>
<text x="121.7" y="57.8">VIN</text>
<text x="122.1" y="56.5">BH33FB1WHFV-TR</text>
<text x="123.5" y="55.5">U715</text>
<text x="125.2" y="58.7">VOUT</text>
<text x="127.4" y="58.5">4</text>
<text x="143.9" y="58.9">MOT+</text>
<text x="165.2" y="59.3">2</text>
<text x="165.2" y="57.7">3</text>
<text x="166.1" y="59.4">GND</text>
<text x="166.1" y="57.8">VIN</text>
<text x="166.4" y="56.5">BH33FB1WHFV-TR</text>
<text x="167.9" y="55.5">U716</text>
<text x="169.6" y="58.7">VOUT</text>
<text x="171.8" y="58.5">4</text>
<text x="107.6" y="63.2">C752</text>
<text x="107.6" y="64.1">1000nF</text>
<text x="108" y="64.9">10V</text>
<text x="116.5" y="61.3">VIB</text>
<text x="121" y="60.9">1</text>
<text x="121.7" y="61">STBY</text>
<text x="123.8" y="62.9">6</text>
<text x="123.9" y="61.7">GND</text>
<text x="126" y="60.5">NC</text>
<text x="127.6" y="60.3">5</text>
<text x="134.2" y="63.5">C751</text>
<text x="134.2" y="64.3">10UF</text>
<text x="134.4" y="64.9">10V</text>
<text x="148.7" y="63.5">C753</text>
<text x="148.7" y="64.3">1000nF</text>
<text x="149.3" y="65.1">10V</text>
<text x="157.4" y="61.3">KEYLED_ON</text>
<text x="165.3" y="60.9">1</text>
<text x="166.1" y="61">STBY</text>
<text x="168" y="62.9">6</text>
<text x="168.3" y="61.7">GND</text>
<text x="170.3" y="60.5">NC</text>
<text x="171.9" y="60.3">5</text>
<text x="182" y="63.7">2200nF</text>
<text x="182" y="62.9">C754</text>
<text x="182.1" y="64.5">6.3V</text>
<text x="19.9" y="83.7">LCD_MAIN_CS</text>
<text x="20.8" y="82.9">ONKEYN</text>
<text x="101.4" y="79.7">FF12-60A-R12BN-D3</text>
<text x="101.8" y="83.1">58</text>
<text x="101.8" y="82.3">60</text>
<text x="101.8" y="84">56</text>
<text x="102.7" y="78.7">SLC700</text>
<text x="103" y="82.9">58</text>
<text x="103" y="82.1">60</text>
<text x="103" y="83.7">56</text>
<text x="104.7" y="82.9">57</text>
<text x="104.7" y="82.1">59</text>
<text x="104.7" y="83.7">55</text>
<text x="105.9" y="83.1">57</text>
<text x="105.9" y="82.3">59</text>
<text x="105.9" y="84">55</text>
<text x="165.7" y="82.1">BACKLIGHT</text>
<text x="165.7" y="82.9">STANDBY</text>
<text x="165.7" y="83.7">RS</text>
<text x="21.8" y="84.5">L_WRB</text>
<text x="22.3" y="89.3">LD(10)</text>
<text x="22.6" y="85.4">LD(0)</text>
<text x="22.6" y="88.5">LD(8)</text>
<text x="22.6" y="86.1">LD(2)</text>
<text x="22.6" y="86.9">LD(4)</text>
<text x="22.6" y="87.7">LD(6)</text>
<text x="101.8" y="86.3">50</text>
<text x="101.8" y="85.6">52</text>
<text x="101.8" y="84.7">54</text>
<text x="101.8" y="89.5">42</text>
<text x="101.8" y="88.7">44</text>
<text x="101.8" y="87.9">46</text>
<text x="101.8" y="87.1">48</text>
<text x="103" y="86.2">50</text>
<text x="103" y="85.3">52</text>
<text x="103" y="84.5">54</text>
<text x="103" y="89.4">42</text>
<text x="103" y="88.5">44</text>
<text x="103" y="87.8">46</text>
<text x="103" y="86.9">48</text>
<text x="104.7" y="85.3">51</text>
<text x="104.7" y="84.5">53</text>
<text x="104.7" y="88.5">43</text>
<text x="104.7" y="87.8">45</text>
<text x="104.7" y="86.9">47</text>
<text x="104.7" y="86.2">49</text>
<text x="104.7" y="89.4">41</text>
<text x="105.9" y="85.6">51</text>
<text x="105.9" y="84.7">53</text>
<text x="105.9" y="88.7">43</text>
<text x="105.9" y="87.9">45</text>
<text x="105.9" y="87.1">47</text>
<text x="105.9" y="86.3">49</text>
<text x="105.9" y="89.5">41</text>
<text x="165.7" y="84.5">LCD_RESET</text>
<text x="165.7" y="85.4">LD(1)</text>
<text x="165.7" y="89.3">LD(11)</text>
<text x="165.7" y="88.5">LD(9)</text>
<text x="165.7" y="87.7">LD(7)</text>
<text x="165.7" y="86.9">LD(5)</text>
<text x="165.7" y="86.1">LD(3)</text>
<text x="18.1" y="91.7">2.9V +VDD_IO_HIGH</text>
<text x="21.9" y="94.9">HSYNC</text>
<text x="22" y="92.5">M_SDA</text>
<text x="22.3" y="90.1">LD(12)</text>
<text x="22.3" y="90.9">LD(14)</text>
<text x="22.3" y="93.3">PCLK</text>
<text x="22.8" y="95.8">Y(0)</text>
<text x="101.8" y="91.9">36</text>
<text x="101.8" y="91.1">38</text>
<text x="101.8" y="90.3">40</text>
<text x="101.8" y="95.1">28</text>
<text x="101.8" y="94.4">30</text>
<text x="101.8" y="93.5">32</text>
<text x="101.8" y="92.7">34</text>
<text x="101.8" y="96">26</text>
<text x="103" y="91.7">36</text>
<text x="103" y="90.9">38</text>
<text x="103" y="90.1">40</text>
<text x="103" y="94.9">28</text>
<text x="103" y="94.1">30</text>
<text x="103" y="93.3">32</text>
<text x="103" y="92.5">34</text>
<text x="103" y="95.7">26</text>
<text x="104.7" y="91.7">35</text>
<text x="104.7" y="90.9">37</text>
<text x="104.7" y="90.1">39</text>
<text x="104.7" y="94.1">29</text>
<text x="104.7" y="93.3">31</text>
<text x="104.7" y="92.5">33</text>
<text x="104.7" y="95.7">25</text>
<text x="104.7" y="94.9">27</text>
<text x="105.9" y="91.9">35</text>
<text x="105.9" y="91.1">37</text>
<text x="105.9" y="90.3">39</text>
<text x="105.9" y="94.4">29</text>
<text x="105.9" y="93.5">31</text>
<text x="105.9" y="92.7">33</text>
<text x="105.9" y="96">25</text>
<text x="105.9" y="95.1">27</text>
<text x="165.7" y="92.5">M_SCL</text>
<text x="165.7" y="93.3">M_CLK</text>
<text x="165.7" y="94.1">S_RST</text>
<text x="165.7" y="91.7">+VDD_CAM</text>
<text x="165.7" y="90.9">LD(15)</text>
<text x="165.7" y="90.1">LD(13)</text>
<text x="165.8" y="91.7">2.9V</text>
<text x="165.8" y="94.9">VSYNC</text>
<text x="165.8" y="95.8">Y(1)</text>
<text x="16.9" y="99">1.5V</text>
<text x="18.6" y="99">+VDD_CAM_CORE</text>
<text x="18.7" y="99.7">typical 3.8V</text>
<text x="19" y="100.6">SLIDER_KEY_ON</text>
<text x="20.5" y="101.3">KEY_COL(2)</text>
<text x="22.4" y="99.7">VBAT</text>
<text x="22.8" y="98.1">Y(6)</text>
<text x="22.8" y="96.5">Y(2)</text>
<text x="22.8" y="97.4">Y(4)</text>
<text x="101.8" y="98.3">20</text>
<text x="101.8" y="97.6">22</text>
<text x="101.8" y="96.7">24</text>
<text x="101.8" y="100.8">14</text>
<text x="101.8" y="99.9">16</text>
<text x="101.8" y="99.2">18</text>
<text x="101.8" y="101.5">12</text>
<text x="103" y="98.2">20</text>
<text x="103" y="97.3">22</text>
<text x="103" y="96.6">24</text>
<text x="103" y="100.5">14</text>
<text x="103" y="99.8">16</text>
<text x="103" y="98.9">18</text>
<text x="103" y="101.4">12</text>
<text x="104.7" y="97.3">21</text>
<text x="104.7" y="96.6">23</text>
<text x="104.7" y="100.5">13</text>
<text x="104.7" y="99.8">15</text>
<text x="104.7" y="98.9">17</text>
<text x="104.7" y="98.2">19</text>
<text x="104.7" y="101.4">11</text>
<text x="105.9" y="97.6">21</text>
<text x="105.9" y="96.7">23</text>
<text x="105.9" y="100.8">13</text>
<text x="105.9" y="99.9">15</text>
<text x="105.9" y="99.2">17</text>
<text x="105.9" y="98.3">19</text>
<text x="105.9" y="101.5">11</text>
<text x="164" y="99">typical 3.8V</text>
<text x="165.7" y="100.6">KEY_ROW(2)</text>
<text x="165.7" y="99">VBAT</text>
<text x="165.7" y="101.3">KEY_ROW(3)</text>
<text x="165.8" y="96.5">Y(3)</text>
<text x="165.8" y="97.4">Y(5)</text>
<text x="165.8" y="98.1">Y(7)</text>
<text x="20.5" y="102.9">KEY_COL(4)</text>
<text x="20.5" y="102.1">KEY_COL(3)</text>
<text x="21.4" y="104.5">MIC_CN2</text>
<text x="22.1" y="103.7">HFR_N</text>
<text x="68.9" y="107.4">C760</text>
<text x="72.5" y="107.4">C780</text>
<text x="76.9" y="107.4">C762</text>
<text x="80.9" y="107.4">C763</text>
<text x="85" y="107.4">C764</text>
<text x="89" y="107.4">C765</text>
<text x="92.7" y="107.4">C775</text>
<text x="101.8" y="102.3">10</text>
<text x="102.1" y="104.1">6</text>
<text x="102.1" y="103.3">8</text>
<text x="102.1" y="104.9">4</text>
<text x="102.1" y="105.7">2</text>
<text x="103" y="103.7">6</text>
<text x="103" y="103">8</text>
<text x="103" y="104.6">4</text>
<text x="103" y="105.3">2</text>
<text x="103" y="102.1">10</text>
<text x="105" y="103">7</text>
<text x="105" y="102.1">9</text>
<text x="105" y="103.7">5</text>
<text x="105" y="104.6">3</text>
<text x="105" y="105.3">1</text>
<text x="106" y="103.3">7</text>
<text x="106" y="102.5">9</text>
<text x="106" y="104.1">5</text>
<text x="106" y="104.9">3</text>
<text x="106" y="105.7">1</text>
<text x="165.7" y="102.1">KEY_ROW(4)</text>
<text x="165.7" y="104.5">MIC_CP2</text>
<text x="165.7" y="103.7">HFR_P</text>
<text x="27.2" y="109.5">33PF</text>
<text x="27.3" y="108.8">C736</text>
<text x="27.5" y="110.1">25V</text>
<text x="30.4" y="108.7">C756</text>
<text x="30.4" y="109.5">33PF</text>
<text x="30.9" y="110.1">25V</text>
<text x="33.5" y="110.1">25V</text>
<text x="33.6" y="109.5">33PF</text>
<text x="33.6" y="108.7">C705</text>
<text x="36.8" y="109.5">33PF</text>
<text x="36.8" y="108.7">C706</text>
<text x="37.2" y="110.1">25V</text>
<text x="40.1" y="110.1">25V</text>
<text x="40.2" y="108.7">C707</text>
<text x="40.2" y="109.5">33PF</text>
<text x="43.5" y="108.7">C708</text>
<text x="43.5" y="109.5">33PF</text>
<text x="43.5" y="110.1">25V</text>
<text x="46.7" y="108.7">C709</text>
<text x="46.7" y="109.5">33PF</text>
<text x="46.8" y="110.1">25V</text>
<text x="50.1" y="109.5">33PF</text>
<text x="50.1" y="108.7">C757</text>
<text x="50.3" y="110.1">25V</text>
<text x="52.9" y="108.6">C766</text>
<text x="53.1" y="109.9">25V</text>
<text x="53.2" y="109.2">33PF</text>
<text x="56.2" y="108.6">C767</text>
<text x="56.3" y="109.2">33PF</text>
<text x="56.5" y="109.9">25V</text>
<text x="59.5" y="109.5">1000nF</text>
<text x="60.2" y="108.7">C712</text>
<text x="60.2" y="110.5">10V</text>
<text x="64.1" y="110.1">25V</text>
<text x="64.3" y="108.7">C713</text>
<text x="64.3" y="109.5">33PF</text>
<text x="69.1" y="108.3">33PF</text>
<text x="69.5" y="109.2">25V</text>
<text x="72.5" y="108.1">33PF</text>
<text x="72.6" y="109">25V</text>
<text x="77.1" y="108.3">33PF</text>
<text x="77.5" y="109.2">25V</text>
<text x="81.2" y="108.3">33PF</text>
<text x="81.6" y="109.2">25V</text>
<text x="85.2" y="108.3">33PF</text>
<text x="85.6" y="109.2">25V</text>
<text x="89.2" y="108.3">33PF</text>
<text x="89.6" y="109.1">25V</text>
<text x="93.2" y="109.2">25V</text>
<text x="93.3" y="108.3">33PF</text>
<text x="109.6" y="108.6">C776</text>
<text x="109.8" y="110.3">25V</text>
<text x="109.8" y="109.5">33PF</text>
<text x="112.6" y="108.6">C768</text>
<text x="112.8" y="109.5">33PF</text>
<text x="113.2" y="110.3">25V</text>
<text x="115.4" y="108.6">C769</text>
<text x="115.6" y="109.5">33PF</text>
<text x="116" y="110.3">25V</text>
<text x="118.7" y="108.6">C770</text>
<text x="118.8" y="109.5">33PF</text>
<text x="119.2" y="110.3">25V</text>
<text x="122.3" y="109.5">1000nF</text>
<text x="122.7" y="108.6">C771</text>
<text x="123.3" y="110.3">10V</text>
<text x="126.3" y="108.6">C759</text>
<text x="126.3" y="109.2">33PF</text>
<text x="126.5" y="109.9">25V</text>
<text x="129.6" y="109.2">33PF</text>
<text x="129.6" y="108.6">C758</text>
<text x="129.7" y="109.9">25V</text>
<text x="132.4" y="109.2">33PF</text>
<text x="132.4" y="108.6">C772</text>
<text x="132.6" y="109.9">25V</text>
<text x="135.5" y="109.9">25V</text>
<text x="135.6" y="109.2">33PF</text>
<text x="135.6" y="108.6">C773</text>
<text x="139.2" y="108.6">C774</text>
<text x="139.4" y="109.9">25V</text>
<text x="139.4" y="109.2">33PF</text>
<text x="142.7" y="109.5">33PF</text>
<text x="142.7" y="108.7">C730</text>
<text x="142.7" y="110.1">25V</text>
<text x="145.6" y="109.5">33PF</text>
<text x="145.6" y="108.7">C731</text>
<text x="146" y="110.1">25V</text>
<text x="149.3" y="108.7">C732</text>
<text x="149.3" y="109.5">33PF</text>
<text x="149.4" y="110.1">25V</text>
<text x="152.2" y="109.5">100nF</text>
<text x="152.5" y="110.2">6.3V</text>
<text x="152.5" y="108.7">C733</text>
<text x="155.4" y="109.5">33PF</text>
<text x="155.4" y="110.1">25V</text>
<text x="155.4" y="108.8">C738</text>
<text x="158.6" y="108.7">C781</text>
<text x="158.6" y="109.5">33PF</text>
<text x="158.6" y="110.2">25V</text>
</g>
<text font-size=".5" x="164.5" y="128.7">Title</text>
</svg>
